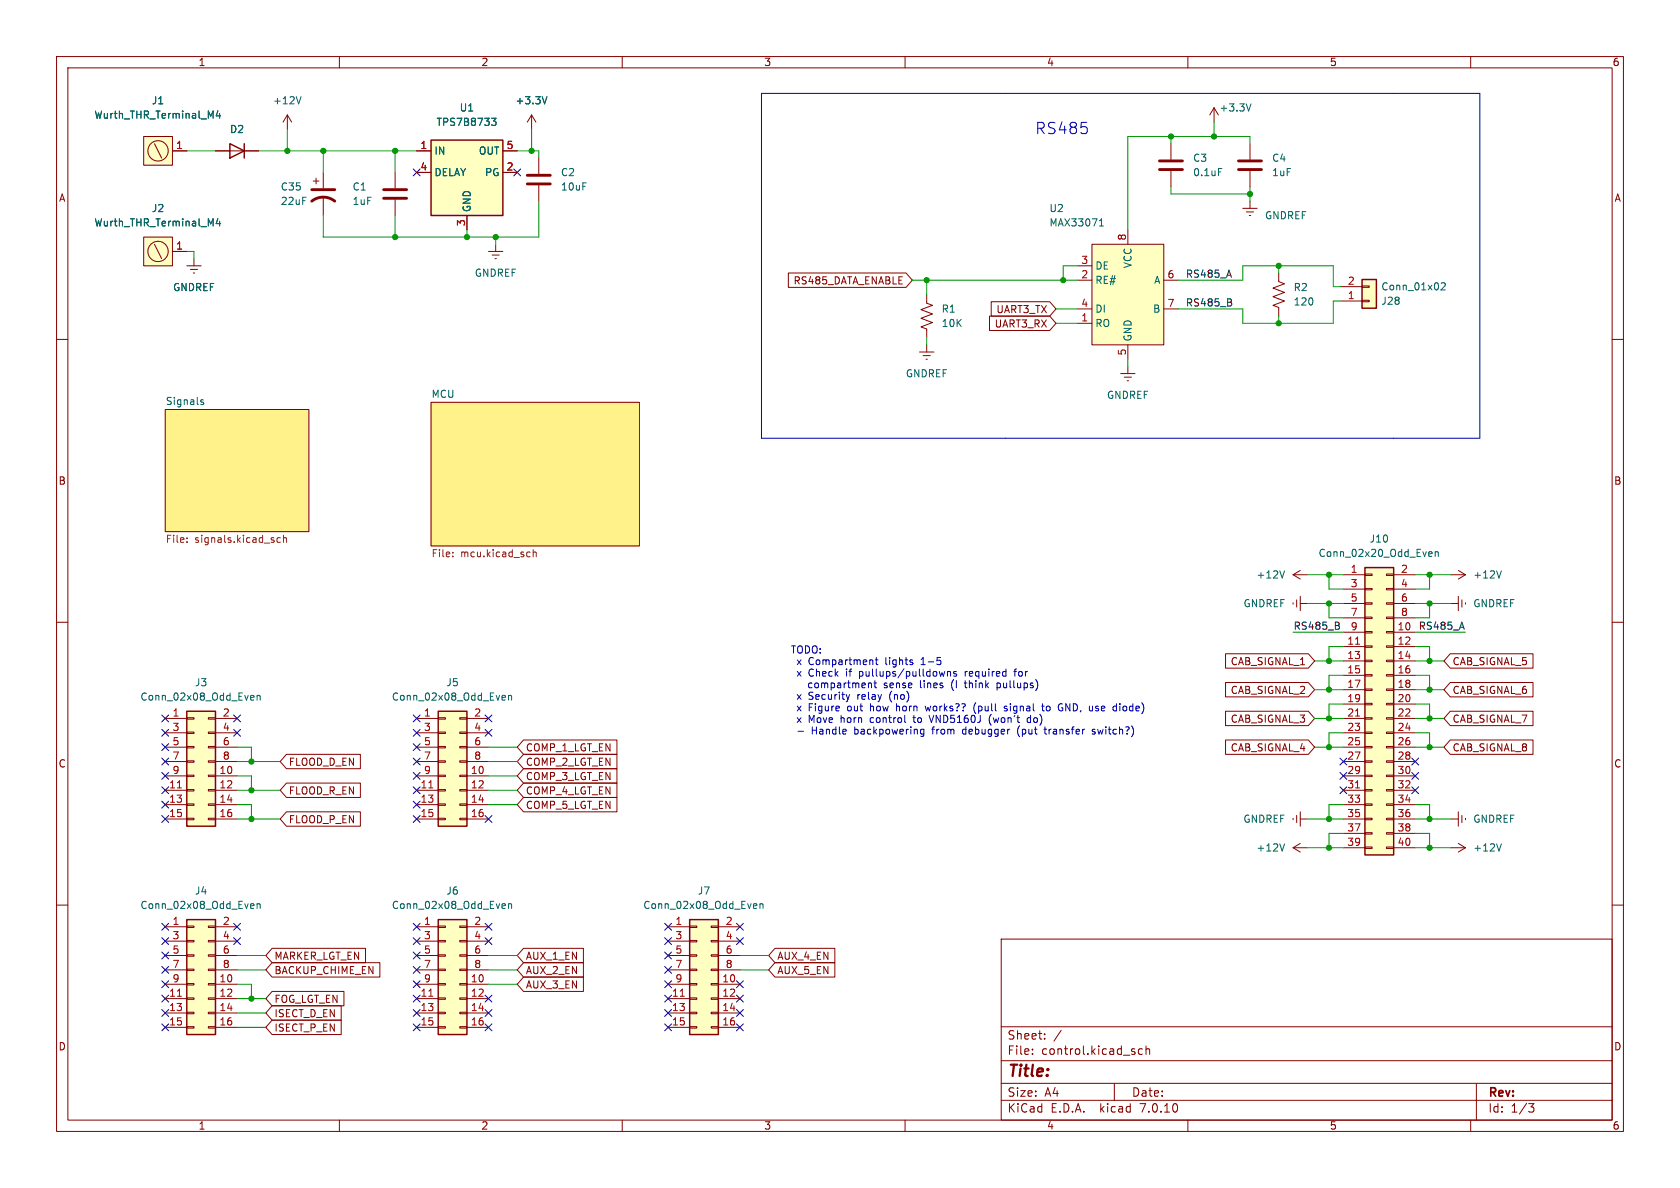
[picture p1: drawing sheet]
<svg xmlns="http://www.w3.org/2000/svg" width="297mm" height="210mm" viewBox="0 0 297 210" stroke-linecap="round" stroke-linejoin="round" font-family="sans-serif">
<g fill="none" stroke="#840000" stroke-width=".18">
<path d="M10 10h277v190h-277zM12 12h273v186h-273zM60 10v2M110 10v2M160 10v2M210 10v2M214.6 19.1l-.7 1.2M214.6 19.1v2.5M214.6 19.1l.8 1.2M260 10v2M25.4 24.1h5.1v5.1h-5.1zM27.3 25.4l1.3 2.5"/>
<path d="M30.5 26.7h2.5M38.1 26.7h7.6M50.8 20.3l-.8 1.3M50.8 20.3v2.6M50.8 20.3l.8 1.3M55.4 32h1M55.9 31.5v1M57.1 30.5v2.8M57.1 34.8v3.3M69.8 30.5v2.8M69.8 35.3v2.8M73.7 26.7h2.5"/>
<path d="M73.7 30.5h2.5M82.5 38.1v2.5M88.9 26.7h2.5M88.9 30.5h2.5M94 20.3l-.8 1.3M94 20.3v2.6M94 20.3l.7 1.3M95.2 27.9v2.8M95.2 32.8v2.8M207 25.4v2.8M207 30.2v2.8M219.7 36.8h2.5"/>
<path d="M220.3 37.5h1.3M220.9 38.1h.2M221 25.4v2.8M221 30.2v2.8M221 35.6v1.2M10 60h2M25.4 41.9h5.1v5.1h-5.1zM27.3 43.2l1.3 2.5M30.5 44.5h2.5M33 47h2.6M33.7 47.6h1.2M34.2 48.3h.2"/>
<path d="M34.3 45.7v1.3M86.4 44.5h2.5M87 45.1h1.3M87.5 45.7h.3M87.6 43.2v1.3M139.4 48.3h20.8l1.1 1.2-1.1 1.3h-20.8zM163.8 52.1v1.5l1 .4-2 .7 2 .8-2 .8 2 .7-2 .8 1 .4v1.5M174.9 55.9h10.7l1.1 1.3-1.1 1.2h-10.7zM175.2 53.3h10.4l1.1 1.3-1.1 1.3h-10.4zM190.5 57.2h2.5M190.5 49.5h2.5M190.5 47h2.5"/>
<path d="M190.5 54.6h2.5M193 43.2h12.7v17.8h-12.7zM199.4 40.6v2.6M205.7 49.5h2.6M205.7 54.6h2.6M226.1 48.3v1.5l1 .4-2.1 .7 2.1 .8-2.1 .8 2.1 .7-2.1 .8 1.1 .4v1.5M237 53.2h3.8M237 50.7h3.8M240.8 50.5h1.3v.3h-1.3zM240.8 53.1h1.3v.2h-1.3zM285 60h2M29.2 72.4h25.4v21.6h-25.4z"/>
<path d="M76.2 71.1h36.8v25.4h-36.8zM162.6 62.2h2.5M163.2 62.9h1.3M163.7 63.5h.3M163.8 61v1.2M198.1 66h2.6M198.8 66.7h1.2M199.3 67.3h.2M199.4 61v2.5M199.4 64.8v1.2M10 110h2M216.7 115.6h14.6l1.1 1.2-1.1 1.3h-14.6z"/>
<path d="M228.6 101.6h2.5M228.6 106.6v.2M228.6 101.6l1.3 .8M229.2 106v1.3M229.9 106.7h1.2M229.9 105.4v2.6M229.9 100.8l-1.3 .8M237.5 101.6h3.8M237.5 106.7h3.8M237.5 111.8h3.8M237.5 114.3h3.8M237.5 116.8h3.8"/>
<path d="M237.5 119.4h3.8M237.5 104.1h3.8M237.5 109.2h3.8M241.3 119.3h1.3v.2h-1.3zM241.3 116.7h1.3v.3h-1.3zM241.3 114.2h1.3v.2h-1.3zM241.3 111.6h1.3v.3h-1.3zM241.3 109.1h1.3v.2h-1.3zM241.3 106.6h1.3v.2h-1.3zM241.3 104h1.3v.3h-1.3zM241.3 101.5h1.3v.2h-1.3zM245.1 119.3h1.3v.2h-1.3z"/>
<path d="M245.1 116.7h1.3v.3h-1.3zM245.1 114.2h1.3v.2h-1.3zM245.1 111.6h1.3v.3h-1.3zM245.1 109.1h1.3v.2h-1.3zM245.1 106.6h1.3v.2h-1.3zM245.1 104h1.3v.3h-1.3zM245.1 101.5h1.3v.2h-1.3zM246.4 101.6h3.8M246.4 106.7h3.8M246.4 111.8h3.8M246.4 114.3h3.8M246.4 116.8h3.8"/>
<path d="M246.4 119.4h3.8M246.4 104.1h3.8M246.4 109.2h3.8M256.4 115.6h14.6v2.5h-14.6l-1.1-1.3zM256.5 101.6h2.6M256.5 106.7h1.3M257.8 100.8l1.3 .8M257.8 105.4v2.6M258.4 106v1.3M259.1 101.6l-1.3 .8M259.1 106.6v.2M285 110h2"/>
<path d="M29.2 127h3.8M29.2 137.2h3.8M29.2 139.7h3.8M29.2 129.5h3.8M29.2 132.1h3.8M29.2 134.6h3.8M33 139.6h1.3v.2h-1.3zM33 137h1.3v.3h-1.3zM33 134.5h1.3v.2h-1.3zM33 132h1.3v.2h-1.3zM33 129.4h1.3v.3h-1.3zM33 126.9h1.3v.2h-1.3z"/>
<path d="M36.8 139.6h1.3v.2h-1.3zM36.8 137h1.3v.3h-1.3zM36.8 134.5h1.3v.2h-1.3zM36.8 132h1.3v.2h-1.3zM36.8 129.4h1.3v.3h-1.3zM36.8 126.9h1.3v.2h-1.3zM38.1 127h3.8M38.1 137.2h3.8M38.1 139.7h3.8M38.1 129.5h3.8M38.1 132.1h3.8M38.1 134.6h3.8"/>
<path d="M50.6 138.4h13.1v2.6h-13.1l-1.1-1.3zM50.6 133.3h13.1v2.6h-13.1l-1.1-1.3zM73.7 127h3.8M73.7 137.2h3.8M73.7 139.7h3.8M73.7 129.5h3.8M73.7 132.1h3.8M73.7 134.6h3.8M77.5 139.6h1.2v.2h-1.2zM77.5 137h1.2v.3h-1.2zM77.5 134.5h1.2v.2h-1.2zM77.5 132h1.2v.2h-1.2z"/>
<path d="M77.5 129.4h1.2v.3h-1.2zM77.5 126.9h1.2v.2h-1.2zM81.3 139.6h1.2v.2h-1.2zM81.3 137h1.2v.3h-1.2zM81.3 134.5h1.2v.2h-1.2zM81.3 132h1.2v.2h-1.2zM81.3 129.4h1.2v.3h-1.2zM81.3 126.9h1.2v.2h-1.2zM82.5 127h3.9M82.5 137.2h3.9M82.5 139.7h3.9M82.5 129.5h3.9"/>
<path d="M82.5 132.1h3.9M82.5 134.6h3.9M92.6 133.3h16.5v2.6h-16.5l-1.2-1.3zM92.6 135.9h16.5v2.5h-16.5l-1.2-1.2zM92.6 138.4h16.5v2.6h-16.5l-1.2-1.3zM92.6 130.8h16.5v2.6h-16.5l-1.2-1.3zM216.7 120.6h14.6l1.1 1.3-1.1 1.3h-14.6zM216.7 130.8h14.6l1.1 1.3-1.1 1.3h-14.6zM216.7 125.7h14.6l1.1 1.3-1.1 1.3h-14.6zM237.5 127h3.8M237.5 137.2h3.8M237.5 139.7h3.8"/>
<path d="M237.5 129.5h3.8M237.5 132.1h3.8M237.5 134.6h3.8M237.5 121.9h3.8M237.5 124.5h3.8M241.3 139.6h1.3v.2h-1.3zM241.3 137h1.3v.3h-1.3zM241.3 134.5h1.3v.2h-1.3zM241.3 132h1.3v.2h-1.3zM241.3 129.4h1.3v.3h-1.3zM241.3 126.9h1.3v.2h-1.3zM241.3 124.3h1.3v.3h-1.3z"/>
<path d="M241.3 121.8h1.3v.2h-1.3zM245.1 139.6h1.3v.2h-1.3zM245.1 137h1.3v.3h-1.3zM245.1 134.5h1.3v.2h-1.3zM245.1 132h1.3v.2h-1.3zM245.1 129.4h1.3v.3h-1.3zM245.1 126.9h1.3v.2h-1.3zM245.1 124.3h1.3v.3h-1.3zM245.1 121.8h1.3v.2h-1.3zM246.4 127h3.8M246.4 137.2h3.8M246.4 139.7h3.8"/>
<path d="M246.4 129.5h3.8M246.4 132.1h3.8M246.4 134.6h3.8M246.4 121.9h3.8M246.4 124.5h3.8M256.4 125.7h14.6v2.6h-14.6l-1.1-1.3zM256.4 120.6h14.6v2.6h-14.6l-1.1-1.3zM256.4 130.8h14.6v2.6h-14.6l-1.1-1.3zM10 160h2M29.2 142.2h3.8M29.2 144.8h3.8M33 144.7h1.3v.2h-1.3z"/>
<path d="M33 142.1h1.3v.3h-1.3zM36.8 144.7h1.3v.2h-1.3zM36.8 142.1h1.3v.3h-1.3zM38.1 142.2h3.8M38.1 144.8h3.8M50.6 143.5h13.1v2.6h-13.1l-1.1-1.3zM73.7 142.2h3.8M73.7 144.8h3.8M77.5 144.7h1.2v.2h-1.2zM77.5 142.1h1.2v.3h-1.2zM81.3 144.7h1.2v.2h-1.2zM81.3 142.1h1.2v.3h-1.2z"/>
<path d="M82.5 142.2h3.9M82.5 144.8h3.9M92.6 141h16.5v2.5h-16.5l-1.2-1.3zM228.6 149.9h2.5M228.6 144.7v.2M228.6 149.9l1.3 .7M229.2 144.1v1.3M229.9 144.8h1.2M229.9 143.5v2.6M229.9 149.1l-1.3 .8M237.5 142.2h3.8M237.5 144.8h3.8"/>
<path d="M237.5 149.9h3.8M237.5 147.3h3.8M241.3 149.7h1.3v.3h-1.3zM241.3 147.2h1.3v.2h-1.3zM241.3 144.7h1.3v.2h-1.3zM241.3 142.1h1.3v.3h-1.3zM245.1 149.7h1.3v.3h-1.3zM245.1 147.2h1.3v.2h-1.3zM245.1 144.7h1.3v.2h-1.3zM245.1 142.1h1.3v.3h-1.3zM246.4 142.2h3.8M246.4 144.8h3.8"/>
<path d="M246.4 149.9h3.8M246.4 147.3h3.8M256.5 144.8h1.3M256.5 149.9h2.6M257.8 143.5v2.6M257.8 149.1l1.3 .8M258.4 144.1v1.3M259.1 144.7v.2M259.1 149.9l-1.3 .7M285 160h2M29.2 163.8h3.8M29.2 174h3.8"/>
<path d="M29.2 176.5h3.8M29.2 179.1h3.8M29.2 166.4h3.8M29.2 168.9h3.8M29.2 171.5h3.8M33 178.9h1.3v.3h-1.3zM33 176.4h1.3v.3h-1.3zM33 173.9h1.3v.2h-1.3zM33 171.3h1.3v.3h-1.3zM33 168.8h1.3v.2h-1.3zM33 166.2h1.3v.3h-1.3zM33 163.7h1.3v.3h-1.3z"/>
<path d="M36.8 178.9h1.3v.3h-1.3zM36.8 176.4h1.3v.3h-1.3zM36.8 173.9h1.3v.2h-1.3zM36.8 171.3h1.3v.3h-1.3zM36.8 168.8h1.3v.2h-1.3zM36.8 166.2h1.3v.3h-1.3zM36.8 163.7h1.3v.3h-1.3zM38.1 163.8h3.8M38.1 174h3.8M38.1 176.5h3.8M38.1 179.1h3.8M38.1 166.4h3.8"/>
<path d="M38.1 168.9h3.8M38.1 171.5h3.8M48.1 170.2h19.1v2.5h-19.1l-1.1-1.2zM48.1 177.8h12.2v2.5h-12.2l-1.1-1.2zM48.1 175.3h12.7v2.5h-12.7l-1.1-1.3zM48.1 167.6h16.5v2.6h-16.5l-1.1-1.3zM73.7 163.8h3.8M73.7 174h3.8M73.7 176.5h3.8M73.7 179.1h3.8M73.7 166.4h3.8M73.7 168.9h3.8"/>
<path d="M73.7 171.5h3.8M77.5 178.9h1.2v.3h-1.2zM77.5 176.4h1.2v.3h-1.2zM77.5 173.9h1.2v.2h-1.2zM77.5 171.3h1.2v.3h-1.2zM77.5 168.8h1.2v.2h-1.2zM77.5 166.2h1.2v.3h-1.2zM77.5 163.7h1.2v.3h-1.2zM81.3 178.9h1.2v.3h-1.2zM81.3 176.4h1.2v.3h-1.2zM81.3 173.9h1.2v.2h-1.2zM81.3 171.3h1.2v.3h-1.2z"/>
<path d="M81.3 168.8h1.2v.2h-1.2zM81.3 166.2h1.2v.3h-1.2zM81.3 163.7h1.2v.3h-1.2zM82.5 163.8h3.9M82.5 174h3.9M82.5 176.5h3.9M82.5 179.1h3.9M82.5 166.4h3.9M82.5 168.9h3.9M82.5 171.5h3.9M92.6 167.6h10.5v2.6h-10.5l-1.2-1.3zM92.6 170.2h10.5v2.5h-10.5l-1.2-1.2z"/>
<path d="M92.6 172.7h10.5v2.6h-10.5l-1.2-1.3zM118.1 163.8h3.8M118.1 174h3.8M118.1 176.5h3.8M118.1 179.1h3.8M118.1 166.4h3.8M118.1 168.9h3.8M118.1 171.5h3.8M121.9 178.9h1.3v.3h-1.3zM121.9 176.4h1.3v.3h-1.3zM121.9 173.9h1.3v.2h-1.3zM121.9 171.3h1.3v.3h-1.3z"/>
<path d="M121.9 168.8h1.3v.2h-1.3zM121.9 166.2h1.3v.3h-1.3zM121.9 163.7h1.3v.3h-1.3zM125.7 178.9h1.3v.3h-1.3zM125.7 176.4h1.3v.3h-1.3zM125.7 173.9h1.3v.2h-1.3zM125.7 171.3h1.3v.3h-1.3zM125.7 168.8h1.3v.2h-1.3zM125.7 166.2h1.3v.3h-1.3zM125.7 163.7h1.3v.3h-1.3zM127 163.8h3.8M127 174h3.8"/>
<path d="M127 176.5h3.8M127 179.1h3.8M127 166.4h3.8M127 168.9h3.8M127 171.5h3.8M137 170.2h10.6v2.5h-10.6l-1.1-1.2zM137 167.6h10.6v2.6h-10.6l-1.1-1.3zM177 166h108v32h-108zM29.2 181.6h3.8M33 181.5h1.3v.2h-1.3zM36.8 181.5h1.3v.2h-1.3zM38.1 181.6h3.8"/>
<path d="M48.1 180.3h12.2v2.6h-12.2l-1.1-1.3zM60 198v2M73.7 181.6h3.8M77.5 181.5h1.2v.2h-1.2zM81.3 181.5h1.2v.2h-1.2zM82.5 181.6h3.9M110 198v2M118.1 181.6h3.8M121.9 181.5h1.3v.2h-1.3zM125.7 181.5h1.3v.2h-1.3zM127 181.6h3.8M160 198v2"/>
<path d="M177 194.5h108M177 191.5h108M177 187.5h108M177 181.5h108M182.5 186.3v.1M182.5 185.5v.1M184.7 183.6v.1M184.7 182.8v.1M187.6 182.1l-1.3 2M197 191.5v3M202 185.5l-.5-.1-.3 .3v.4l.2 .2h.6M202.6 185.5l.2-.1 .4 .1v.9"/>
<path d="M202.6 184.9v1.5M210 198v2M260 198v2M261 191.5v6.5M270.2 195.1h1l-.5 .6 .4 .1 .1 .5-.3 .3h-.4"/>
<circle cx="27.9" cy="26.7" r="1.8"/>
<circle cx="27.9" cy="44.5" r="1.8"/>
</g>
<g fill="#fff28a" stroke="#fff28a" stroke-width=".18">
<path d="M76.2 71.1h36.8v25.4h-36.8z"/>
<path d="M29.2 72.4h25.4v21.6h-25.4z"/>
</g>
<path d="M33.1 95.8v.1M33.1 95.1v.1M49.6 95.1l-.4-.1-.2 .3 .1 .5h.5M50.1 95.2l.2-.2 .3 .1 .1 .8M50.1 94.6v1.3M80 98.3v.1M80 97.6v.2M93.6 97.6h.1M93.7 98.4h-.1M94.3 97.2v1.2M94.3 97.7l.1-.1h.3l.1 .8" fill="none" stroke="#725600" stroke-width=".18"/>
<g fill="none" stroke="#006464" stroke-width=".18">
<path d="M38.5 19.6l-.3 .9h.8M53.2 17.1l-.4 1.3M96.7 17.1l-.4 1.3M221.2 18.4l-.5 1.2M38.5 38.6l-.3 .9h.8M38.8 20.1v.8M38.8 39.1v.8M86.9 20.9h.8l-.4 .5 .3 .1 .1 .4-.3 .3h-.3M194.4 39.9h.7M194.4 39l.3-.3v1.2M215.4 29.8h.6M254.8 50.1l.5-.1 .2 .3-.8 1h.8"/>
<path d="M35.5 71l.5 .2v.1l-.2 .2h-.3M35.5 70.7h.5M252.8 97.5l.3 .1 .1 .2-.6 .1M253.1 98.3l-.3 .1M253.7 97.6l.2-.1 .3 .1 .1 .8M253.7 97.5v.9M227.1 100.9l-.4 1.3M265.4 100.9l-.4 1.3M44.5 122.9l.3 .1 .1 .2-.6 .1M44.8 123.7l-.3 .1M45.4 123l.2-.1 .3 .1 .1 .8M45.4 122.9v.9"/>
<path d="M88.9 122.9l.4 .1 .1 .2-.7 .1M89.3 123.7l-.4 .1M89.9 123l.2-.1 .3 .1v.8M89.9 122.9v.9M44.5 159.8h.3l.1 .3-.6 .1M45.4 159.8v.8M45.4 159.9l.2-.1h.3l.1 .8M88.9 159.8h.4l.1 .3-.7 .1M89.9 159.9l.2-.1h.3v.8M89.9 159.8v.8M133.4 159.8h.3l.1 .3-.6 .1M134.3 159.9l.2-.1h.3l.1 .8"/>
<path d="M134.3 159.8v.8M227.1 149.2l-.4 1.2M265.4 149.2l-.4 1.2M44.8 160.5l-.3 .1M89.3 160.5l-.4 .1M133.7 160.5l-.3 .1"/>
</g>
<path d="M55.1 35.6a3.3 3.3 0 0 1 4.1 0M55.1 33.5h4.1M67.8 35.1h4.1M67.8 33.5h4.1M93.2 32.5h4.1M93.2 31h4.1M205 30h4M205 28.4h4M218.9 30h4.1M218.9 28.4h4.1" fill="none" stroke="#840000" stroke-width=".51"/>
<g fill="#ffffc2" stroke="#ffffc2" stroke-width=".18">
<path d="M193 43.2h12.7v17.8h-12.7z"/>
<path d="M33 125.7h5.1v20.4h-5.1z"/>
<path d="M240.8 49.4h2.5v5.1h-2.5z"/>
<path d="M33 162.6h5.1v20.3h-5.1z"/>
<path d="M77.5 162.6h5v20.3h-5z"/>
<path d="M241.3 100.3h5.1v50.8h-5.1z"/>
<path d="M121.9 162.6h5.1v20.3h-5.1z"/>
<path d="M77.5 125.7h5v20.4h-5z"/>
<path d="M25.4 41.9h5.1v5.1h-5.1z"/>
<path d="M25.4 24.1h5.1v5.1h-5.1z"/>
<path d="M76.2 24.8h12.7v13.3h-12.7z"/>
</g>
<path d="M40.6 25.4l2.6 1.3-2.6 1.2zM43.2 25.4v2.5M76.2 24.8h12.7v13.3h-12.7zM240.8 49.4h2.5v5.1h-2.5zM241.3 100.3h5.1v50.8h-5.1zM33 125.7h5.1v20.4h-5.1zM77.5 125.7h5v20.4h-5zM33 162.6h5.1v20.3h-5.1zM77.5 162.6h5v20.3h-5zM121.9 162.6h5.1v20.3h-5.1z" fill="none" stroke="#840000" stroke-width=".25"/>
<path d="M239.6 113.9h.8M31.4 139.3h.7M75.8 139.3h.7M239.6 139.3h.8M239.6 126.6h.8M31.4 176.1h.7M75.8 176.1h.7M120.3 176.1h.7" fill="none" stroke="#a90000" stroke-width=".18"/>
<path d="M217.6 53.5l.2 .2-.2 .3M217.6 52.9v.4M236.7 110.6l.1 .2-.1 .4M236.7 110.1v.4" fill="none" stroke="#0f0f0f" stroke-width=".18"/>
<g fill="none" stroke="#0000c2" stroke-width=".18">
<path d="M134.6 16.5h127v61h-127zM154.7 116.6h.5M154.9 116.2v1.1l.3 .2M162.8 117.5h.8M163 116.5l-.2 .1M167 118.7l-.2 .8M167.5 118.7v.8M167.5 118.8l.2-.1 .3 .1v.7M169.1 118.8l-.3-.1-.2 .2v.2l.5 .1v.3h-.5M170.6 118.7v.8M170.9 118.7l-.3 .2M179.2 118.7h.5"/>
<path d="M179.7 118.3l-.3 .1v1.1M141.1 129.3h.9M150.2 122.8l-.3 .8M154.5 120.7h.5M154.7 120.3v1.1l.3 .2M158.5 124.4v1.3M158.7 124.8l-.2 .1M160 127.7h.1M161.4 126.9h.5M161.6 126.4v1.3M162.7 120.3v1.1l.2 .2M162.7 129.5l.3 .3 .3-.1"/>
<path d="M163.3 128.9v1l-.2 .3-.3-.1M163.3 129l-.3-.1-.3 .3M163.6 124.8l.2 .9 .3-.6M164.2 126.4l.5 1.3M168.6 120.1a1.46 1.46 0 0 0 0 2M169.1 120.3v1.3M170.3 129l-.1 .2 .1 .5M170.5 120.7h.4M170.6 120.3v1.1l.3 .2M172.5 124.2a1.47 1.47 0 0 0 0 1.9M174.9 126.8v.6l.3 .7M176.3 120.8l.3-.1 .3 .3-.1 .5h-.5"/>
<path d="M176.3 120.7v1.3M178 124.9l-.3-.1-.2 .2 .1 .2 .4 .1v.3h-.5M180 128.9v.8l.3 .5M182.2 126.9h-.4l-.2 .2 .1 .6h.5M182.2 126.4v1.3M184.1 124.8h.5M184.3 124.4v1.1l.3 .2M184.6 128.9h.4M184.7 128.5v1.1l.3 .2M185.2 124.8l-.2 .3v.3l.2 .3M187.6 125.1h.3v.5l-.3 .1M187.7 124.4l.1 .1"/>
<path d="M193.6 129l-.3-.1-.2 .2v.2l.5 .1v.3h-.5M198 124.4v.1M198 124.8v.9"/>
</g>
<g fill="none" stroke="#009600" stroke-width=".18">
<path d="M33 26.7h5.1M45.7 26.7h28M50.8 22.9v3.8M57.1 26.7v3.8M69.8 26.7v3.8M69.8 38.1v3.8M91.4 26.7h3.8v1.2M94 22.9v3.8M95.2 35.6v6.3h-38.1v-3.8M207 24.1v1.3M207 33v1.3h14M214.6 21.6v2.5"/>
<path d="M221 25.4v-1.3h-21.6v16.5M221 33v2.6M33 44.5h1.3v1.2M82.5 40.6v1.3M87.6 41.9v1.3M161.3 49.5h29.2M163.8 49.5v2.6M163.8 59.7v1.3M186.7 54.6h3.8M186.7 57.2h3.8M190.5 47h-2.5v2.5M208.3 49.5h11.4v-2.5h16v3.7h1.3"/>
<path d="M226.1 47v1.3M226.1 55.9v1.3M237 53.2h-1.3v4h-16v-2.6h-11.4M199.4 63.5v1.3M228.6 111.8h8.9M231.1 101.6h6.4M231.1 106.7h6.4M232.4 116.8h5.1M234.9 106.7v2.5h2.6M234.9 101.6v2.5h2.6M237.5 114.3h-2.6v2.5M237.5 119.4h-2.6v2.5"/>
<path d="M250.2 114.3h2.5v2.5M250.2 119.4h2.5v2.5M250.2 116.8h5.1M250.2 111.8h8.9M250.2 101.6h6.3M250.2 106.7h6.3M252.7 106.7v2.5h-2.5M252.7 101.6v2.5h-2.5M41.9 132.1h2.5v2.5M41.9 139.7h7.6M41.9 134.6h7.6M41.9 137.2h2.5v2.5"/>
<path d="M86.4 132.1h5M86.4 139.7h5M86.4 134.6h5M86.4 137.2h5M232.4 132.1h5.1M232.4 127h5.1M232.4 121.9h5.1M237.5 124.5h-2.6v2.5M237.5 129.5h-2.6v2.6M250.2 132.1h5.1M250.2 124.5h2.5v2.5M250.2 129.5h2.5v2.6"/>
<path d="M250.2 127h5.1M250.2 121.9h5.1M41.9 144.8h7.6M41.9 142.2h2.5v2.6M86.4 142.2h5M231.1 144.8h6.4M231.1 149.9h6.4M237.5 147.3h-2.6v2.6M237.5 142.2h-2.6v2.6M250.2 142.2h2.5v2.6M250.2 147.3h2.5v2.6M250.2 144.8h6.3"/>
<path d="M250.2 149.9h6.3M41.9 171.5h5.1M41.9 168.9h5.1M41.9 176.5h5.1M41.9 179.1h5.1M41.9 174h2.5v2.5M86.4 171.5h5M86.4 168.9h5M86.4 174h5M130.8 171.5h5.1M130.8 168.9h5.1M41.9 181.6h5.1"/>
</g>
<g fill="none" stroke="#000084" stroke-width=".18">
<path d="M73.1 29.9l1.2 1.2M74.3 29.9l-1.2 1.2M90.8 29.9l1.2 1.2M92 29.9l-1.2 1.2M28.6 128.9l1.2 1.2M28.6 134l1.2 1.2M28.6 126.4l1.2 1.2M28.6 131.5l1.2 1.2M28.6 136.6l1.2 1.2M28.6 139.1l1.2 1.2M29.8 128.9l-1.2 1.2M29.8 134l-1.2 1.2"/>
<path d="M29.8 126.4l-1.2 1.2M29.8 131.5l-1.2 1.2M29.8 136.6l-1.2 1.2M29.8 139.1l-1.2 1.2M41.3 126.4l1.2 1.2M41.3 128.9l1.2 1.2M42.5 128.9l-1.2 1.2M42.5 126.4l-1.2 1.2M73.1 126.4l1.2 1.2M73.1 139.1l1.2 1.2M73.1 128.9l1.2 1.2M73.1 131.5l1.2 1.2"/>
<path d="M73.1 134l1.2 1.2M73.1 136.6l1.2 1.2M74.3 131.5l-1.2 1.2M74.3 126.4l-1.2 1.2M74.3 139.1l-1.2 1.2M74.3 128.9l-1.2 1.2M74.3 134l-1.2 1.2M74.3 136.6l-1.2 1.2M85.8 128.9l1.2 1.2M85.8 126.4l1.2 1.2M87 128.9l-1.2 1.2M87 126.4l-1.2 1.2"/>
<path d="M236.9 136.6l1.2 1.2M236.9 139.1l1.2 1.2M236.9 134l1.2 1.2M238.1 136.6l-1.2 1.2M238.1 139.1l-1.2 1.2M238.1 134l-1.2 1.2M249.6 139.1l1.2 1.2M249.6 136.6l1.2 1.2M249.6 134l1.2 1.2M250.8 139.1l-1.2 1.2M250.8 136.6l-1.2 1.2M250.8 134l-1.2 1.2"/>
<path d="M28.6 141.6l1.2 1.2M28.6 144.2l1.2 1.2M29.8 141.6l-1.2 1.2M29.8 144.2l-1.2 1.2M73.1 141.6l1.2 1.2M73.1 144.2l1.2 1.2M74.3 141.6l-1.2 1.2M74.3 144.2l-1.2 1.2M85.8 144.2l1.2 1.2M87 144.2l-1.2 1.2M28.6 163.2l1.2 1.2M28.6 168.3l1.2 1.2"/>
<path d="M28.6 178.5l1.2 1.2M28.6 175.9l1.2 1.2M28.6 170.8l1.2 1.3M28.6 173.4l1.2 1.2M28.6 165.8l1.2 1.2M29.8 163.2l-1.2 1.2M29.8 175.9l-1.2 1.2M29.8 170.8l-1.2 1.3M29.8 173.4l-1.2 1.2M29.8 178.5l-1.2 1.2M29.8 168.3l-1.2 1.2M29.8 165.8l-1.2 1.2"/>
<path d="M41.3 163.2l1.2 1.2M41.3 165.8l1.2 1.2M42.5 163.2l-1.2 1.2M42.5 165.8l-1.2 1.2M73.1 165.8l1.2 1.2M73.1 178.5l1.2 1.2M73.1 163.2l1.2 1.2M73.1 175.9l1.2 1.2M73.1 170.8l1.2 1.3M73.1 173.4l1.2 1.2M73.1 168.3l1.2 1.2M74.3 165.8l-1.2 1.2"/>
<path d="M74.3 178.5l-1.2 1.2M74.3 163.2l-1.2 1.2M74.3 175.9l-1.2 1.2M74.3 170.8l-1.2 1.3M74.3 173.4l-1.2 1.2M74.3 168.3l-1.2 1.2M85.8 178.5l1.2 1.2M85.8 175.9l1.2 1.2M85.8 165.8l1.2 1.2M85.8 163.2l1.2 1.2M87 165.8l-1.2 1.2M87 178.5l-1.2 1.2"/>
<path d="M87 175.9l-1.2 1.2M87 163.2l-1.2 1.2M117.5 163.2l1.2 1.2M117.5 170.8l1.2 1.3M117.5 165.8l1.2 1.2M117.5 168.3l1.2 1.2M117.5 175.9l1.2 1.2M117.5 173.4l1.2 1.2M117.5 178.5l1.2 1.2M118.7 178.5l-1.2 1.2M118.7 175.9l-1.2 1.2M118.7 170.8l-1.2 1.3"/>
<path d="M118.7 163.2l-1.2 1.2M118.7 165.8l-1.2 1.2M118.7 168.3l-1.2 1.2M118.7 173.4l-1.2 1.2M130.2 165.8l1.2 1.2M130.2 175.9l1.2 1.2M130.2 178.5l1.2 1.2M130.2 173.4l1.2 1.2M130.2 163.2l1.2 1.2M131.4 165.8l-1.2 1.2M131.4 175.9l-1.2 1.2M131.4 178.5l-1.2 1.2"/>
<path d="M131.4 173.4l-1.2 1.2M131.4 163.2l-1.2 1.2M28.6 181l1.2 1.2M29.8 181l-1.2 1.2M73.1 181l1.2 1.2M74.3 181l-1.2 1.2M85.8 181l1.2 1.2M87 181l-1.2 1.2M117.5 181l1.2 1.2M118.7 181l-1.2 1.2M130.2 181l1.2 1.2M131.4 181l-1.2 1.2"/>
</g>
<g fill="#009600" stroke="#009600" stroke-width=".18">
<circle cx="44.4" cy="144.8" r=".46"/>
<circle cx="44.4" cy="139.7" r=".46"/>
<circle cx="44.4" cy="134.6" r=".46"/>
<circle cx="44.4" cy="176.5" r=".46"/>
<circle cx="87.6" cy="41.9" r=".46"/>
<circle cx="82.5" cy="41.9" r=".46"/>
<circle cx="57.1" cy="26.7" r=".46"/>
<circle cx="50.8" cy="26.7" r=".46"/>
<circle cx="69.8" cy="26.7" r=".46"/>
<circle cx="69.8" cy="41.9" r=".46"/>
<circle cx="94" cy="26.7" r=".46"/>
<circle cx="252.7" cy="101.6" r=".46"/>
<circle cx="252.7" cy="106.7" r=".46"/>
<circle cx="252.7" cy="121.9" r=".46"/>
<circle cx="252.7" cy="116.8" r=".46"/>
<circle cx="234.9" cy="106.7" r=".46"/>
<circle cx="234.9" cy="149.9" r=".46"/>
<circle cx="234.9" cy="144.8" r=".46"/>
<circle cx="252.7" cy="144.8" r=".46"/>
<circle cx="252.7" cy="149.9" r=".46"/>
<circle cx="234.9" cy="127" r=".46"/>
<circle cx="234.9" cy="132.1" r=".46"/>
<circle cx="207" cy="24.1" r=".46"/>
<circle cx="163.8" cy="49.5" r=".46"/>
<circle cx="226.1" cy="47" r=".46"/>
<circle cx="188" cy="49.5" r=".46"/>
<circle cx="234.9" cy="116.8" r=".46"/>
<circle cx="252.7" cy="127" r=".46"/>
<circle cx="252.7" cy="132.1" r=".46"/>
<circle cx="234.9" cy="121.9" r=".46"/>
<circle cx="234.9" cy="101.6" r=".46"/>
<circle cx="226.1" cy="57.2" r=".46"/>
<circle cx="214.6" cy="24.1" r=".46"/>
<circle cx="221" cy="34.3" r=".46"/>
</g>
<text font-size="2.8" fill="#0000c2" x="182.9" y="23.9">RS485</text>
<text font-size="2.8" fill="#840000" x="178" y="190.9">Title:</text>
<g font-size="2.1" fill="#840000">
<text x="178" y="184">Sheet:</text>
<text x="178" y="186.7">File:</text>
<text x="184.1" y="186.7">control.kicad_sch</text>
<text x="178" y="196.9">KiCad</text>
<text x="178" y="194.1">Size:</text>
<text x="184.7" y="194.1">A4</text>
<text x="185.7" y="196.9">E.D.A.</text>
<text x="194.6" y="196.9">kicad</text>
<text x="200" y="194.1">Date:</text>
<text x="201.8" y="196.9">7.0.10</text>
<text x="263" y="194.3">Rev:</text>
<text x="263" y="196.9">Id:</text>
<text x="267.1" y="196.9">1/3</text>
</g>
<g font-size="1.8" fill="#840000">
<text x="35" y="11.9">1</text>
<text x="85" y="11.9">2</text>
<text x="135" y="11.9">3</text>
<text x="185" y="11.9">4</text>
<text x="235" y="11.9">5</text>
<text x="285" y="11.9">6</text>
<text x="10.3" y="35.9">A</text>
<text x="285.3" y="35.9">A</text>
<text x="140.2" y="50.5">RS485_DATA_ENABLE</text>
<text x="175.7" y="58.1">UART3_RX</text>
<text x="176" y="55.6">UART3_TX</text>
<text x="10.3" y="85.9">B</text>
<text x="285.3" y="85.9">B</text>
<text x="217.5" y="117.8">CAB_SIGNAL_1</text>
<text x="256.7" y="117.8">CAB_SIGNAL_5</text>
<text x="217.5" y="122.9">CAB_SIGNAL_2</text>
<text x="256.7" y="122.9">CAB_SIGNAL_6</text>
<text x="217.5" y="128">CAB_SIGNAL_3</text>
<text x="256.7" y="128">CAB_SIGNAL_7</text>
<text x="10.3" y="135.9">C</text>
<text x="51" y="135.6">FLOOD_D_EN</text>
<text x="92.9" y="135.6">COMP_2_LGT_EN</text>
<text x="92.9" y="133">COMP_1_LGT_EN</text>
<text x="217.5" y="133">CAB_SIGNAL_4</text>
<text x="256.7" y="133">CAB_SIGNAL_8</text>
<text x="285.3" y="135.9">C</text>
<text x="51" y="140.7">FLOOD_R_EN</text>
<text x="92.9" y="138.1">COMP_3_LGT_EN</text>
<text x="92.9" y="140.7">COMP_4_LGT_EN</text>
<text x="92.9" y="143.2">COMP_5_LGT_EN</text>
<text x="51" y="145.7">FLOOD_P_EN</text>
<text x="48.4" y="172.4">BACKUP_CHIME_EN</text>
<text x="48.4" y="169.9">MARKER_LGT_EN</text>
<text x="92.9" y="169.9">AUX_1_EN</text>
<text x="92.9" y="172.4">AUX_2_EN</text>
<text x="137.3" y="172.4">AUX_5_EN</text>
<text x="137.3" y="169.9">AUX_4_EN</text>
<text x="48.4" y="177.5">FOG_LGT_EN</text>
<text x="92.9" y="174.9">AUX_3_EN</text>
<text x="10.3" y="185.9">D</text>
<text x="48.4" y="180">ISECT_D_EN</text>
<text x="48.4" y="182.6">ISECT_P_EN</text>
<text x="285.3" y="185.9">D</text>
<text x="35" y="199.9">1</text>
<text x="85" y="199.9">2</text>
<text x="135" y="199.9">3</text>
<text x="185" y="199.9">4</text>
<text x="235" y="199.9">5</text>
<text x="285" y="199.9">6</text>
</g>
<g font-size="1.8" fill="#006464">
<text x="16.6" y="21.2">Wurth_THR_Terminal_M4</text>
<text x="26.7" y="18.6">J1</text>
<text x="40.6" y="23.7">D2</text>
<text x="48.2" y="18.6">+12V</text>
<text x="77.1" y="22.5">TPS7B8733</text>
<text x="81.2" y="19.9">U1</text>
<text x="91" y="18.6">+3.3V</text>
<text x="215.5" y="19.9">+3.3V</text>
<text x="76.7" y="27.5">IN</text>
<text x="84.6" y="27.5">OUT</text>
<text x="210.8" y="28.8">C3</text>
<text x="224.8" y="28.8">C4</text>
<text x="49.5" y="33.9">C35</text>
<text x="62.2" y="33.9">C1</text>
<text x="76.7" y="31.3">DELAY</text>
<text x="85.6" y="31.3">PG</text>
<text x="99.1" y="31.3">C2</text>
<text x="99.1" y="33.9">10uF</text>
<text x="210.8" y="31.3">0.1uF</text>
<text x="224.8" y="31.3">1uF</text>
<text x="16.6" y="40.2">Wurth_THR_Terminal_M4</text>
<text x="26.7" y="37.7">J2</text>
<text x="49.5" y="36.4">22uF</text>
<text x="62.2" y="36.4">1uF</text>
<text x="83.4" y="37.6" transform="rotate(-90 83.4 37.6)">GND</text>
<text x="185.4" y="37.7">U2</text>
<text x="185.4" y="40.2">MAX33071</text>
<text x="223.5" y="39">GNDREF</text>
<text x="193.5" y="47.9">DE</text>
<text x="200.3" y="47.5" transform="rotate(-90 200.3 47.5)">VCC</text>
<text x="30.5" y="51.7">GNDREF</text>
<text x="83.8" y="49.1">GNDREF</text>
<text x="193.5" y="50.4">RE#</text>
<text x="203.9" y="50.4">A</text>
<text x="228.6" y="51.7">R2</text>
<text x="244.1" y="51.5">Conn_01x02</text>
<text x="166.4" y="55.5">R1</text>
<text x="166.4" y="58">10K</text>
<text x="193.5" y="58">RO</text>
<text x="193.5" y="55.5">DI</text>
<text x="203.8" y="55.5">B</text>
<text x="228.6" y="54.2">120</text>
<text x="244.1" y="54.1">J28</text>
<text x="200.3" y="60.5" transform="rotate(-90 200.3 60.5)">GND</text>
<text x="29.2" y="71.7">Signals</text>
<text x="76.2" y="70.4">MCU</text>
<text x="160" y="66.9">GNDREF</text>
<text x="195.6" y="70.7">GNDREF</text>
<text x="233" y="98.7">Conn_02x20_Odd_Even</text>
<text x="242" y="96.1">J10</text>
<text x="219.7" y="107.5">GNDREF</text>
<text x="222" y="102.5">+12V</text>
<text x="260.4" y="102.5">+12V</text>
<text x="260.4" y="107.5">GNDREF</text>
<text x="24.7" y="124.1">Conn_02x08_Odd_Even</text>
<text x="34.4" y="121.5">J3</text>
<text x="69.2" y="124.1">Conn_02x08_Odd_Even</text>
<text x="78.8" y="121.5">J5</text>
<text x="219.7" y="145.6">GNDREF</text>
<text x="260.4" y="145.6">GNDREF</text>
<text x="222" y="150.7">+12V</text>
<text x="260.4" y="150.7">+12V</text>
<text x="24.7" y="160.9">Conn_02x08_Odd_Even</text>
<text x="34.4" y="158.3">J4</text>
<text x="69.2" y="160.9">Conn_02x08_Odd_Even</text>
<text x="78.8" y="158.3">J6</text>
<text x="113.6" y="160.9">Conn_02x08_Odd_Even</text>
<text x="123.3" y="158.3">J7</text>
</g>
<g font-size="1.8" fill="#a90000">
<text x="31" y="26.4">1</text>
<text x="74.2" y="26.4">1</text>
<text x="89.5" y="26.4">5</text>
<text x="74.2" y="30.2">4</text>
<text x="89.5" y="30.2">2</text>
<text x="82.3" y="40.1" transform="rotate(-90 82.3 40.1)">3</text>
<text x="31" y="44.2">1</text>
<text x="191.1" y="46.7">3</text>
<text x="199.1" y="42.6" transform="rotate(-90 199.1 42.6)">8</text>
<text x="191.1" y="49.3">2</text>
<text x="206.3" y="49.3">6</text>
<text x="238.2" y="53">1</text>
<text x="238.2" y="50.4">2</text>
<text x="191.1" y="56.9">1</text>
<text x="191.1" y="54.4">4</text>
<text x="206.3" y="54.4">7</text>
<text x="199.1" y="62.9" transform="rotate(-90 199.1 62.9)">5</text>
<text x="238.7" y="101.3">1</text>
<text x="247.6" y="101.3">2</text>
<text x="238.7" y="103.9">3</text>
<text x="238.7" y="106.4">5</text>
<text x="247.6" y="103.9">4</text>
<text x="247.6" y="106.4">6</text>
<text x="238.7" y="109">7</text>
<text x="238.7" y="111.5">9</text>
<text x="247" y="111.5">10</text>
<text x="247.6" y="109">8</text>
<text x="238.1" y="114">11</text>
<text x="238.1" y="116.6">13</text>
<text x="238.1" y="119.1">15</text>
<text x="247" y="114">12</text>
<text x="247" y="116.6">14</text>
<text x="247" y="119.1">16</text>
<text x="238.1" y="121.7">17</text>
<text x="238.1" y="124.2">19</text>
<text x="247" y="121.7">18</text>
<text x="247" y="124.2">20</text>
<text x="30.4" y="126.7">1</text>
<text x="30.4" y="129.3">3</text>
<text x="30.4" y="131.8">5</text>
<text x="39.3" y="126.7">2</text>
<text x="39.3" y="129.3">4</text>
<text x="39.3" y="131.8">6</text>
<text x="74.9" y="126.7">1</text>
<text x="74.9" y="129.3">3</text>
<text x="74.9" y="131.8">5</text>
<text x="83.7" y="126.7">2</text>
<text x="83.7" y="129.3">4</text>
<text x="83.7" y="131.8">6</text>
<text x="238.1" y="126.7">21</text>
<text x="238.1" y="129.3">23</text>
<text x="238.1" y="131.8">25</text>
<text x="247" y="126.7">22</text>
<text x="247" y="129.3">24</text>
<text x="247" y="131.8">26</text>
<text x="30.4" y="134.4">7</text>
<text x="30.4" y="136.9">9</text>
<text x="38.7" y="136.9">10</text>
<text x="39.3" y="134.4">8</text>
<text x="74.9" y="134.4">7</text>
<text x="74.9" y="136.9">9</text>
<text x="83.1" y="136.9">10</text>
<text x="83.7" y="134.4">8</text>
<text x="238.1" y="134.4">27</text>
<text x="238.1" y="136.9">29</text>
<text x="247" y="134.4">28</text>
<text x="247" y="136.9">30</text>
<text x="29.8" y="139.4">11</text>
<text x="29.8" y="142">13</text>
<text x="38.7" y="139.4">12</text>
<text x="38.7" y="142">14</text>
<text x="74.3" y="139.4">11</text>
<text x="74.3" y="142">13</text>
<text x="83.1" y="139.4">12</text>
<text x="83.1" y="142">14</text>
<text x="238.1" y="139.4">31</text>
<text x="238.1" y="142">33</text>
<text x="247" y="139.4">32</text>
<text x="247" y="142">34</text>
<text x="29.8" y="144.5">15</text>
<text x="38.7" y="144.5">16</text>
<text x="74.3" y="144.5">15</text>
<text x="83.1" y="144.5">16</text>
<text x="238.1" y="144.5">35</text>
<text x="238.1" y="147.1">37</text>
<text x="238.1" y="149.6">39</text>
<text x="247" y="144.5">36</text>
<text x="247" y="147.1">38</text>
<text x="247" y="149.6">40</text>
<text x="30.4" y="163.6">1</text>
<text x="30.4" y="166.1">3</text>
<text x="39.3" y="163.6">2</text>
<text x="39.3" y="166.1">4</text>
<text x="74.9" y="163.6">1</text>
<text x="74.9" y="166.1">3</text>
<text x="83.7" y="163.6">2</text>
<text x="83.7" y="166.1">4</text>
<text x="119.3" y="163.6">1</text>
<text x="119.3" y="166.1">3</text>
<text x="128.2" y="163.6">2</text>
<text x="128.2" y="166.1">4</text>
<text x="30.4" y="168.7">5</text>
<text x="30.4" y="171.2">7</text>
<text x="30.4" y="173.7">9</text>
<text x="38.7" y="173.7">10</text>
<text x="39.3" y="168.7">6</text>
<text x="39.3" y="171.2">8</text>
<text x="74.9" y="168.7">5</text>
<text x="74.9" y="171.2">7</text>
<text x="74.9" y="173.7">9</text>
<text x="83.1" y="173.7">10</text>
<text x="83.7" y="168.7">6</text>
<text x="83.7" y="171.2">8</text>
<text x="119.3" y="168.7">5</text>
<text x="119.3" y="171.2">7</text>
<text x="119.3" y="173.7">9</text>
<text x="127.6" y="173.7">10</text>
<text x="128.2" y="168.7">6</text>
<text x="128.2" y="171.2">8</text>
<text x="29.8" y="176.3">11</text>
<text x="29.8" y="178.8">13</text>
<text x="38.7" y="176.3">12</text>
<text x="38.7" y="178.8">14</text>
<text x="74.3" y="176.3">11</text>
<text x="74.3" y="178.8">13</text>
<text x="83.1" y="176.3">12</text>
<text x="83.1" y="178.8">14</text>
<text x="118.7" y="176.3">11</text>
<text x="118.7" y="178.8">13</text>
<text x="127.6" y="176.3">12</text>
<text x="127.6" y="178.8">14</text>
<text x="29.8" y="181.4">15</text>
<text x="38.7" y="181.4">16</text>
<text x="74.3" y="181.4">15</text>
<text x="83.1" y="181.4">16</text>
<text x="118.7" y="181.4">15</text>
<text x="127.6" y="181.4">16</text>
</g>
<g font-size="1.8" fill="#0f0f0f">
<text x="209.5" y="49.2">RS485_A</text>
<text x="209.5" y="54.3">RS485_B</text>
<text x="228.6" y="111.4">RS485_B</text>
<text x="250.7" y="111.4">RS485_A</text>
</g>
<g font-size="1.8" fill="#725600">
<text x="29.2" y="96.3">File:</text>
<text x="34.4" y="96.3">signals.kicad_sch</text>
<text x="76.2" y="98.8">File:</text>
<text x="81.4" y="98.8">mcu.kicad_sch</text>
</g>
<g font-size="1.8" fill="#0000c2">
<text x="139.7" y="115.6">TODO:</text>
<text x="140.9" y="117.7">x</text>
<text x="140.9" y="119.7">x</text>
<text x="143.1" y="117.7">Compartment</text>
<text x="143.1" y="119.7">Check</text>
<text x="149.9" y="119.7">if</text>
<text x="152.4" y="119.7">pullups/pulldowns</text>
<text x="156.8" y="117.7">lights</text>
<text x="163.3" y="117.7">1-5</text>
<text x="171.3" y="119.7">required</text>
<text x="180.2" y="119.7">for</text>
<text x="140.9" y="123.8">x</text>
<text x="140.9" y="125.8">x</text>
<text x="143.1" y="123.8">Security</text>
<text x="143.1" y="125.8">Figure</text>
<text x="143.2" y="121.7">compartment</text>
<text x="150.1" y="125.8">out</text>
<text x="151.9" y="123.8">relay</text>
<text x="154.3" y="125.8">how</text>
<text x="156.8" y="121.7">sense</text>
<text x="157.7" y="123.8">(no)</text>
<text x="159.1" y="125.8">horn</text>
<text x="163.3" y="121.7">lines</text>
<text x="164.5" y="125.8">works??</text>
<text x="171.7" y="121.7">think</text>
<text x="173.2" y="125.8">(pull</text>
<text x="177.5" y="121.7">pullups)</text>
<text x="178.8" y="125.8">signal</text>
<text x="185.7" y="125.8">to</text>
<text x="188.8" y="125.8">GND, use</text>
<text x="198.9" y="125.8">diode)</text>
<text x="140.9" y="127.9">x</text>
<text x="143.1" y="127.9">Move</text>
<text x="143.6" y="129.9">Handle</text>
<text x="148.9" y="127.9">horn</text>
<text x="151.3" y="129.9">backpowering</text>
<text x="154.3" y="127.9">control</text>
<text x="162.2" y="127.9">to</text>
<text x="165.2" y="127.9">VND5160J</text>
<text x="165.3" y="129.9">from</text>
<text x="170.8" y="129.9">debugger</text>
<text x="175.9" y="127.9">(won't</text>
<text x="180.7" y="129.9">(put</text>
<text x="182.9" y="127.9">do)</text>
<text x="185.8" y="129.9">transfer</text>
<text x="194.4" y="129.9">switch?)</text>
</g>
</svg>
